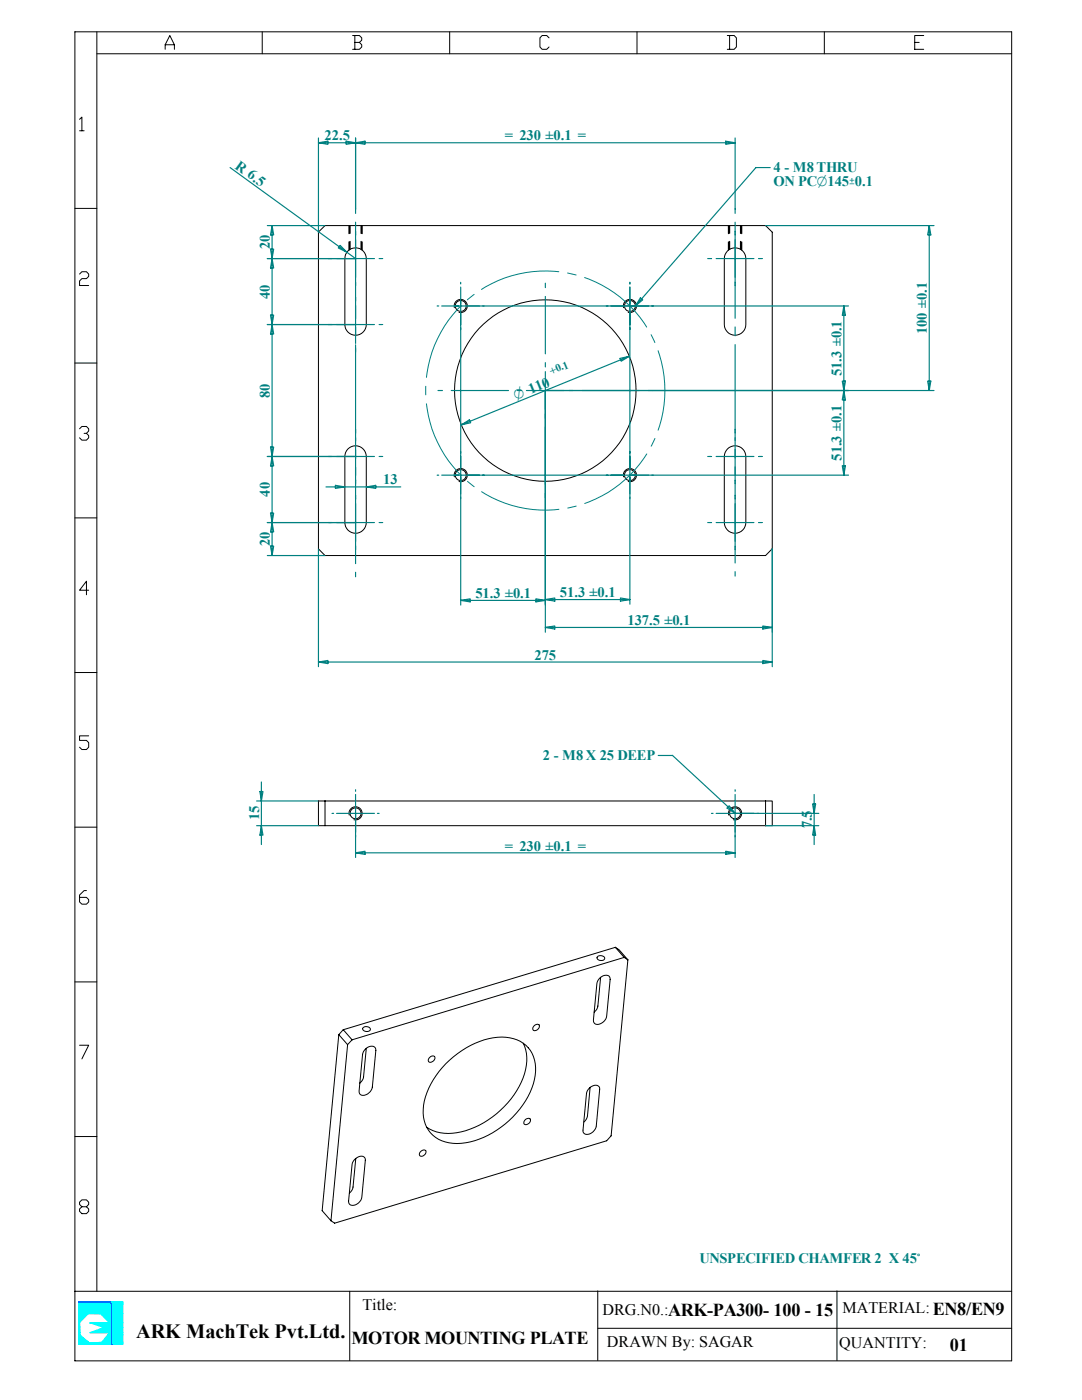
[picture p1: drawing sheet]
<svg xmlns="http://www.w3.org/2000/svg" width="216mm" height="279mm" viewBox="0 0 216 279" stroke-linecap="round" stroke-linejoin="round" font-family="sans-serif">
<g fill="none" stroke="#000" stroke-width=".2">
<path d="M14.9 6.4h187v265.2h-187zM19.3 10.7h182.6M19.3 6.4v251.3M33 9.8v-.9l.9-1.8 .9 1.8v.9M33 8.9h1.8M52.3 6.4v4.3M70.4 7.1h1.3l.5 .5v.4l-.5 .5M70.8 8.5h.9l.5 .4v.5l-.5 .4h-1.3M70.8 7.1v2.7M89.7 6.4v4.3M109.6 7.6l-.5-.5h-.9l-.5 .5v1.8l.5 .4h.9l.5-.4M127.1 6.4v4.3"/>
<path d="M145.1 7.1h1.4l.4 .5v1.8l-.4 .4h-1.4M145.6 7.1v2.7M164.5 6.4v4.3M182.5 8.5h.9M184.3 7.1h-1.8v2.7h1.8M15.9 23.8l.4-.4v2.7M15.9 26.1h.9M14.9 41.6h4.4M15.9 54.7l.4-.5h1l.4 .5v.5l-.4 .4h-1l-.4 .5v.9h1.8M14.9 72.5h4.4M15.9 85.6l.4-.5h1l.4 .5v.4l-.4 .5h-.5M17.3 86.5l.4 .4v.5l-.4 .4h-1l-.4-.4"/>
<path d="M14.9 103.4h4.4M17.7 117.8h-1.8l1.4-1.8v2.7M14.9 134.2h4.4M17.7 146.9h-1.8v.9h1.4l.4 .4v.9l-.4 .5h-1l-.4-.5M14.9 165.1h4.4M17.3 177.7h-.5l-.9 .9v1.4l.4 .4h1l.4-.4v-.5l-.4-.4h-1.4M14.9 196h4.4M15.9 208.6h1.8l-1.4 2.7M14.9 226.8h4.4M14.9 257.7h187M16.3 240.8l-.4-.4v-.5l.4-.4h1l.4 .4v.5l-.4 .4h-1l-.4 .5v.4l.4 .5h1l.4-.5v-.4l-.4-.5M69.8 257.7v13.8"/>
<path d="M119.3 257.6v13.9M167 257.6v13.9M119.3 265.1h82.6"/>
</g>
<path d="M15.7 259.8h6.5zM15.7 259.8l6.7 .1h-6.7zM15.7 259.8h6.5l.2 .1zM15.7 259.9l6.8 .2h-6.8zM15.7 259.9h6.7l.1 .2zM15.7 259.8h6.5M15.7 259.9h6.7M15.7 260h6.8M15.7 260.1h6.8zM15.7 260.1h6.1zM22.5 260.1h-6.8" fill="none" stroke="#00f" stroke-width=".2"/>
<path d="M21.8 260.1l.7 .1z" fill="#00f"/>
<path d="M21.8 260.1l.7 .1z" fill="none" stroke="#00f" stroke-width=".2"/>
<path d="M21.8 260.1h.7v.1z" fill="#00f"/>
<path d="M21.8 260.1h.7v.1z" fill="none" stroke="#00f" stroke-width=".2"/>
<path d="M21.9 260.2l.6 .2h-.4z" fill="#00f"/>
<path d="M21.9 260.2l.6 .2h-.4z" fill="none" stroke="#00f" stroke-width=".2"/>
<path d="M21.9 260.2h.6v.2z" fill="#00f"/>
<path d="M21.9 260.2h.6v.2zM22.1 260.4l.4 7.8h-.4zM22.1 260.4h.4v7.8z" fill="none" stroke="#00f" stroke-width=".2"/>
<path d="M22.3 260.4v7.8" fill="none" stroke="#00f" stroke-width=".44"/>
<path d="M22.1 268.2h.4z" fill="#00f"/>
<path d="M22.1 268.2h.4z" fill="none" stroke="#00f" stroke-width=".2"/>
<g fill="none" stroke="#0ff" stroke-width=".2">
<path d="M22.2 259.8h2.3zM22.2 259.8l2.3 .1zM22.2 259.8h2.3v.1zM22.2 259.8h2.3M22.2 259.9h2.3M22.4 259.9l2.1 .2h-2zM22.4 259.9h2.1v.2zM22.4 260h2.1M15.7 260.1h6.1zM15.7 260.1l6.2 .1h-6.2zM15.7 260.1h6.1l.1 .1zM15.7 260.2l6.4 .2h-6.4z"/>
<path d="M15.7 260.2h6.2l.2 .2zM15.7 260.1h6.1M15.7 260.2h6.2M15.7 260.3h6.4M22.5 260.1h2zM22.5 260.1l2 .1h-2zM22.5 260.1h2v.1zM22.5 260.2l2 .2h-2zM22.5 260.2h2v.2zM22.5 260.1h2M22.5 260.2h2M22.5 260.3h2"/>
</g>
<path d="M15.7 260.4l6.4 1.7h-6.4z" fill="#0ff"/>
<path d="M15.7 260.4l6.4 1.7h-6.4z" fill="none" stroke="#0ff" stroke-width=".2"/>
<path d="M15.7 260.4h6.4v1.7z" fill="#0ff"/>
<path d="M15.7 260.4h6.4v1.7z" fill="none" stroke="#0ff" stroke-width=".2"/>
<path d="M22.5 260.4l2 1.7h-2z" fill="#0ff"/>
<path d="M22.5 260.4l2 1.7h-2z" fill="none" stroke="#0ff" stroke-width=".2"/>
<path d="M22.5 260.4h2v1.7z" fill="#0ff"/>
<path d="M22.5 260.4h2v1.7z" fill="none" stroke="#0ff" stroke-width=".2"/>
<path d="M15.7 262.1l1.9 .1z" fill="#0ff"/>
<path d="M15.7 262.1l1.9 .1z" fill="none" stroke="#0ff" stroke-width=".2"/>
<path d="M15.7 262.1h1.9z" fill="#0ff"/>
<path d="M15.7 262.1h1.9zM17.6 262.1l4.5 .1zM17.6 262.2h4.5M22.5 262.1l2 .1zM22.5 262.2h2" fill="none" stroke="#0ff" stroke-width=".2"/>
<path d="M15.7 262.2l.2 1.7h-.2z" fill="#0ff"/>
<path d="M15.7 262.2l.2 1.7h-.2z" fill="none" stroke="#0ff" stroke-width=".2"/>
<path d="M15.7 262.2h1.9l-1.7 1.7z" fill="#0ff"/>
<path d="M15.7 262.2h1.9l-1.7 1.7z" fill="none" stroke="#0ff" stroke-width=".2"/>
<path d="M20.1 262.2l2 1.7h-.4z" fill="#0ff"/>
<path d="M20.1 262.2l2 1.7h-.4z" fill="none" stroke="#0ff" stroke-width=".2"/>
<path d="M20.1 262.2h2v1.7z" fill="#0ff"/>
<path d="M20.1 262.2h2v1.7z" fill="none" stroke="#0ff" stroke-width=".2"/>
<path d="M22.5 262.2l2 1.7h-2z" fill="#0ff"/>
<path d="M22.5 262.2l2 1.7h-2z" fill="none" stroke="#0ff" stroke-width=".2"/>
<path d="M22.5 262.2h2v1.7z" fill="#0ff"/>
<path d="M22.5 262.2h2v1.7z" fill="none" stroke="#0ff" stroke-width=".2"/>
<path d="M15.7 263.9l.2 .1z" fill="#0ff"/>
<path d="M15.7 263.9l.2 .1z" fill="none" stroke="#0ff" stroke-width=".2"/>
<path d="M15.7 263.9l.2 .1z" fill="#0ff"/>
<path d="M15.7 263.9l.2 .1z" fill="none" stroke="#0ff" stroke-width=".2"/>
<path d="M21.7 263.9l.4 .1z" fill="#0ff"/>
<path d="M21.7 263.9l.4 .1z" fill="none" stroke="#0ff" stroke-width=".2"/>
<path d="M21.7 263.9l.4 .1z" fill="#0ff"/>
<path d="M17.9 264h3.9zM17.9 264h3.9M21.7 263.9l.4 .1zM22.5 263.9l2 .1zM22.5 264h2" fill="none" stroke="#0ff" stroke-width=".2"/>
<path d="M15.7 264l.2 .9h-.2z" fill="#0ff"/>
<path d="M15.7 264l.2 .9h-.2z" fill="none" stroke="#0ff" stroke-width=".2"/>
<path d="M15.7 264h.2v.9z" fill="#0ff"/>
<path d="M15.7 264h.2v.9z" fill="none" stroke="#0ff" stroke-width=".2"/>
<path d="M17.9 264l4.2 .9h-1.4z" fill="#0ff"/>
<path d="M17.9 264l4.2 .9h-1.4z" fill="none" stroke="#0ff" stroke-width=".2"/>
<path d="M17.9 264h4.2v.9z" fill="#0ff"/>
<path d="M17.9 264h4.2v.9z" fill="none" stroke="#0ff" stroke-width=".2"/>
<path d="M22.5 264l2 .9h-2z" fill="#0ff"/>
<path d="M22.5 264l2 .9h-2z" fill="none" stroke="#0ff" stroke-width=".2"/>
<path d="M22.5 264h2v.9z" fill="#0ff"/>
<path d="M22.5 264h2v.9z" fill="none" stroke="#0ff" stroke-width=".2"/>
<path d="M15.7 264.9l.3 1.1h-.3z" fill="#0ff"/>
<path d="M15.7 264.9l.3 1.1h-.3z" fill="none" stroke="#0ff" stroke-width=".2"/>
<path d="M15.7 264.9h.2l.1 1.1z" fill="#0ff"/>
<path d="M15.7 264.9h.2l.1 1.1z" fill="none" stroke="#0ff" stroke-width=".2"/>
<path d="M17.9 266l2.8-1.1 1.4 1.1z" fill="#0ff"/>
<path d="M17.9 266l2.8-1.1 1.4 1.1z" fill="none" stroke="#0ff" stroke-width=".2"/>
<path d="M20.7 264.9h1.4v1.1z" fill="#0ff"/>
<path d="M20.7 264.9h1.4v1.1z" fill="none" stroke="#0ff" stroke-width=".2"/>
<path d="M22.5 264.9l2 1.1h-2z" fill="#0ff"/>
<path d="M22.5 264.9l2 1.1h-2z" fill="none" stroke="#0ff" stroke-width=".2"/>
<path d="M22.5 264.9h2v1.1z" fill="#0ff"/>
<path d="M17.9 266h4zM17.9 266h4M22.5 264.9h2v1.1z" fill="none" stroke="#0ff" stroke-width=".2"/>
<path d="M15.7 266l.3 .4h-.3z" fill="#0ff"/>
<path d="M15.7 266l.3 .4h-.3z" fill="none" stroke="#0ff" stroke-width=".2"/>
<path d="M15.7 266h.3v.4z" fill="#0ff"/>
<path d="M15.7 266h.3v.4z" fill="none" stroke="#0ff" stroke-width=".2"/>
<path d="M21.9 266l.2 .4h-.6z" fill="#0ff"/>
<path d="M21.9 266l.2 .4h-.6z" fill="none" stroke="#0ff" stroke-width=".2"/>
<path d="M21.9 266h.2v.4z" fill="#0ff"/>
<path d="M21.9 266h.2v.4zM22.5 266l2 .4h-2zM22.5 266h2v.4z" fill="none" stroke="#0ff" stroke-width=".2"/>
<path d="M22.5 266.2h2" fill="none" stroke="#0ff" stroke-width=".44"/>
<path d="M15.7 266.4l1.9 1.5h-1.9z" fill="#0ff"/>
<path d="M15.7 266.4l1.9 1.5h-1.9z" fill="none" stroke="#0ff" stroke-width=".2"/>
<path d="M15.7 266.4h.3l1.6 1.5z" fill="#0ff"/>
<path d="M15.7 266.4h.3l1.6 1.5z" fill="none" stroke="#0ff" stroke-width=".2"/>
<path d="M21.5 266.4l.6 1.5h-1.8z" fill="#0ff"/>
<path d="M21.5 266.4l.6 1.5h-1.8z" fill="none" stroke="#0ff" stroke-width=".2"/>
<path d="M21.5 266.4h.6v1.5z" fill="#0ff"/>
<path d="M21.5 266.4h.6v1.5z" fill="none" stroke="#0ff" stroke-width=".2"/>
<path d="M22.5 266.4l2 1.5h-2z" fill="#0ff"/>
<path d="M22.5 266.4l2 1.5h-2z" fill="none" stroke="#0ff" stroke-width=".2"/>
<path d="M22.5 266.4h2v1.5z" fill="#0ff"/>
<path d="M15.7 267.9l2.1 .2h-2.1zM15.7 267.9h1.9l.2 .2zM15.7 268h6.4M17.8 268.1l2.5-.2 1.8 .2zM22.5 266.4h2v1.5z" fill="none" stroke="#0ff" stroke-width=".2"/>
<path d="M20.3 267.9h1.8v.2z" fill="#0ff"/>
<g fill="none" stroke="#0ff" stroke-width=".2">
<path d="M15.7 268.1l6.4 .1h-6.4zM15.7 268.1h6.4v.1zM15.7 268.2h6.4zM15.7 268.1h6.4M15.7 268.2h6.4M20.3 267.9h1.8v.2zM22.5 267.9l2 .2h-2zM22.5 267.9h2v.2zM22.5 268.1l2 .1h-2zM22.5 268.1h2v.1zM22.5 268.2h2zM22.5 268h2"/>
<path d="M22.5 268.1h2M22.5 268.2h2"/>
</g>
<g fill="none" stroke="#000" stroke-width=".2">
<path d="M63.5 46.3v63.2l1.4 1.4h87.9l1.3-1.4M69.4 50.1a2.14 2.14 0 0 1 2.4-.5 2.14 2.14 0 0 1 1.3 2v13.2a2.14 2.14 0 0 1-2.1 2.1 2.14 2.14 0 0 1-2.2-2.1v-13.2a2.06 2.06 0 0 1 .6-1.5zM145.2 50.1a2.15 2.15 0 0 1 2.3-.5 2.15 2.15 0 0 1 1.3 2v13.2a2.15 2.15 0 0 1-2.1 2.1 2.15 2.15 0 0 1-2.2-2.1v-13.2a2.19 2.19 0 0 1 .7-1.5zM152.7 45l1.4 1.3v63.2M152.8 45h-87.9l-1.4 1.3M90.7 61.4a1.31 1.31 0 0 1 1.1-1.6 1.31 1.31 0 0 1 1.4 1.4 1.31 1.31 0 0 1-1.6 1.1M124.4 61.4a1.31 1.31 0 0 1 1.2-1.6 1.31 1.31 0 0 1 1.4 1.4 1.31 1.31 0 0 1-1.7 1.1M69.4 89.6a2.14 2.14 0 0 1 2.4-.5 2.14 2.14 0 0 1 1.3 2v13.2a2.14 2.14 0 0 1-2.1 2.1 2.14 2.14 0 0 1-2.2-2.1v-13.2a2.06 2.06 0 0 1 .6-1.5zM90.7 95.2a1.32 1.32 0 0 1 1.1-1.7 1.32 1.32 0 0 1 1.4 1.4 1.32 1.32 0 0 1-1.6 1.2M124.4 95.2a1.32 1.32 0 0 1 1.2-1.7 1.32 1.32 0 0 1 1.4 1.4 1.32 1.32 0 0 1-1.7 1.2M145.2 89.6a2.15 2.15 0 0 1 2.3-.5 2.15 2.15 0 0 1 1.3 2v13.2a2.15 2.15 0 0 1-2.1 2.1 2.15 2.15 0 0 1-2.2-2.1v-13.2a2.2 2.2 0 0 1 .7-1.5zM64.9 159.9v4.9"/>
<path d="M152.8 159.9h1.3v4.9h-90.6M152.8 159.9l-89.3-.1v5M152.8 159.8v5M69.7 162.7a1.32 1.32 0 0 1 1.1-1.7 1.32 1.32 0 0 1 1.5 1.4 1.32 1.32 0 0 1-1.7 1.2M145.4 162.7a1.33 1.33 0 0 1 1.2-1.7 1.33 1.33 0 0 1 1.4 1.4 1.33 1.33 0 0 1-1.7 1.2M119.2 191a.87 .87 0 0 1 1.4 .3 .8 .8 0 0 1-.8 .4 .8 .8 0 0 1-.6-.7zM119.8 195.1l-.5 5.7a1.72 1.72 0 0 1-.7 1.2M121.8 195.5l-.7 7.3a1.84 1.84 0 0 1-2.4 1.5l-.3-.7 .7-7.3a1.84 1.84 0 0 1 2.4-1.5l.3 .7M122.8 189l1.7 2.1-54.2 16.4M122.8 189.1l.7 .4 1.8 2.1M122.8 189.1l-54.3 16.4 1.8 2M124.5 191.1l.8 .5"/>
<path d="M125.3 191.6l-3.4 35.1-.8 1-54.3 16.4M67.6 206.5l1.8 2M67.6 206.5l-3.3 35.1 1.7 2M68.5 205.5l-.9 1M69.4 208.5l-3.4 35.1M70.3 207.5l-1 1M72.3 210.4l-.7 7.4a.95 .95 0 0 0 .7 .8 .95 .95 0 0 0 1-.3l.6-.5 .4-.8 .7-7.4a.95 .95 0 0 0-.7-.8 .95 .95 0 0 0-1 .3l-.8 .7-.2 .6M72.4 205.1a.87 .87 0 0 1 1.5 .4 .9 .9 0 0 1-1.6-.2zM73.1 209.2l-.6 5.7-.2 .7-.5 .6M85.7 211l.2-.1a.51 .51 0 0 1 .8 0 .51 .51 0 0 1-.1 .7l-.2 .2a.53 .53 0 0 1-.9 .1 .53 .53 0 0 1 .2-.9zM89 212.3a16.2 16.2 0 0 1 11.9-5.3 6.2 6.2 0 0 1 5.9 7.6 17.5 17.5 0 0 1-10.3 12.4 10.7 10.7 0 0 1-9 .4 6.2 6.2 0 0 1-3-6.8 15.7 15.7 0 0 1 4.5-8.3zM104.4 208.2a10 10 0 0 1-1.3 9.5 18 18 0 0 1-12.8 8.5h-.9a7.4 7.4 0 0 1-4.2-1.2"/>
<path d="M106.6 204.7l.2-.1a.5 .5 0 0 1 .8-.1 .5 .5 0 0 1-.2 .8l-.1 .2a.54 .54 0 0 1-.9 .1 .54 .54 0 0 1 .2-.9zM117 218.2l-.7 7.4a.94 .94 0 0 0 .7 .8 .94 .94 0 0 0 1-.3l.8-.8 .2-.6 .7-7.3a.94 .94 0 0 0-.7-.9 .94 .94 0 0 0-1 .4l-.8 .7-.2 .6M117.8 217l-.6 5.7-.2 .7-.5 .5M70.7 231.5a1.39 1.39 0 0 1 2.1-.4l.1 .5-.7 7.3a1.83 1.83 0 0 1-2.4 1.5l-.2-.7 .7-7.3zM71 231.2l-.6 5.7-.2 .6-.5 .6M84 229.8l.2-.2a.5 .5 0 0 1 .7 0 .5 .5 0 0 1-.1 .8l-.2 .1a.53 .53 0 0 1-.8 .1 .53 .53 0 0 1 .2-.8zM104.8 223.5l.2-.2a.51 .51 0 0 1 .8 0 .51 .51 0 0 1-.1 .8l-.2 .1a.54 .54 0 0 1-.9 .1 .54 .54 0 0 1 .2-.8zM66 243.6l.8 .5"/>
<circle cx="91.9" cy="61" r="1.1"/>
<circle cx="108.8" cy="77.9" r="18.1"/>
<circle cx="125.7" cy="61" r="1.1"/>
<circle cx="91.9" cy="94.8" r="1.1"/>
<circle cx="125.7" cy="94.8" r="1.1"/>
<circle cx="71" cy="162.3" r="1.1"/>
<circle cx="146.7" cy="162.3" r="1.09"/>
</g>
<g fill="none" stroke="#000" stroke-width=".23">
<path d="M69.6 45v1.6M69.6 48.3v1.6M69.8 45v1.6M69.8 48.2v1.5M72.1 45v1.6M72.1 48.2v1.6M72.3 45v1.6M72.3 48.3v1.6M145.4 45v1.6M145.4 48.3v1.6M145.6 45v1.6M145.6 48.2v1.5"/>
<path d="M147.8 45v1.6M147.8 48.2v1.6M148 45v1.6M148 48.3v1.6"/>
</g>
<g fill="none" stroke="#008080" stroke-width=".2">
<path d="M94.6 58.8l-1.3 1M111.5 54.2a23.8 23.8 0 0 0-15.4 3.6M113.3 54.5l1.7 .4M116.6 55.4a23.6 23.6 0 0 1 12.4 9.9M85 77.1v1.7M92 61a23.8 23.8 0 0 0-6.9 14.3M129.9 66.8l.8 1.6M131.3 70a23.9 23.9 0 0 1 0 15.9M85.1 80.6a24 24 0 0 0 6.9 14.2M93.3 96.1l1.3 1M96.1 98.1a23.6 23.6 0 0 0 15.4 3.5M129.1 90.6a23.8 23.8 0 0 1-12.4 9.9"/>
<path d="M130.7 87.5l-.8 1.5M115 101l-1.7 .4"/>
</g>
<g fill="none" stroke="#008080" stroke-width=".23">
<path d="M45.9 33.4l25.1 18.2M63.5 28.5l1.9-.3v.6zM63.5 28.5h83.2M63.5 27.5v18.8M69.1 28.2l1.9 .3-1.9 .3zM71 28.5l1.8-.3v.6zM71 27.5v15.1M144.8 28.2l1.9 .3-1.9 .3zM146.7 27.5v15.1M153.7 33.4h-2.8l-24.1 27.7M53.3 51.6h21.4M53.3 45h11.6"/>
<path d="M54 49.7h.6l-.3 1.9zM54.3 45l.3 1.9h-.6zM54.3 51.6l.3 1.9h-.6zM54.3 45v65.9M67.9 49l1.3 1.3-1.7-.8zM71 44.3v24.2M71 46.9h.1M75.6 51.6h.1M75.8 51.6h.5M76.3 51.6h.1M91.9 56.3v.1M91.9 56.6v.1"/>
<path d="M91.9 57.3v63.5M108.8 56.5v.9M108.8 59.2v11.4M125.7 56.3v.1M125.7 56.6v.1M125.7 57.3v63.3M127.8 59.4l.4 .4-1.4 1.3zM141.2 51.6h.1M141.4 51.6h.5M142 51.6h.1M142.9 51.6h7.5M146.7 44.3v19.2"/>
<path d="M146.7 46.9h.1M151.4 51.6h.1M151.5 51.6h.5M152.1 51.6h.1M152.8 45h33.6M185.4 45l.3 1.9h-.6zM185.4 45v32.9M53.3 64.8h21.4M54 62.9h.6l-.3 1.9zM54.3 64.8l.3 1.9h-.6zM71 68.8v43.7M75.6 64.8h.1"/>
<path d="M75.8 64.8h.5M76.3 64.8h.1M87.2 61.1h.1M87.4 77.9h.9M87.4 61.1h.1M88.1 61.1h81.2M90 77.9h11.5M103.2 77.9h.9M105 77.9h81.4M108.8 72.4v.8M108.8 74.2v52M123.7 71.5l1.9-.4-1.6 1z"/>
<path d="M125.6 71.1l-33.6 13.7M146.7 65.3v1.7M146.7 68.8v43.6M168.1 76.1h.6l-.3 1.8zM168.4 61.1l.3 1.8h-.6zM168.4 77.9l.3 1.9h-.6zM168.4 61.1v33.7M185.1 76.1h.6l-.3 1.8zM53.3 91.1h21.4M54 89.2h.6l-.3 1.9zM54.3 91.1l.3 1.9h-.6zM65 97.2h15"/>
<path d="M66.9 96.9l1.9 .3-1.9 .3zM71 86.4h.1M71 95.8h.1M71 99.6h.1M73.1 97.2l1.9-.3v.6zM75.6 91.1h.1M75.8 91.1h.5M76.3 91.1h.1M87.2 94.8h.1M87.4 94.8h.1M88.1 94.8h81.2M92.1 84.8l1.6-1 .2 .6z"/>
<path d="M141.2 91.1h.1M141.4 91.1h.5M142 91.1h.1M142.9 91.1h7.5M146.7 86.4h.1M146.7 95.8h.1M146.7 99.6h.1M151.4 91.1h.1M151.5 91.1h.5M152.1 91.1h.1M168.1 92.9h.6l-.3 1.9zM53.3 104.3h21.4"/>
<path d="M53.3 110.9h11.6M54 102.4h.6l-.3 1.9zM54 109h.6l-.3 1.9zM54.3 104.3l.3 1.9h-.6zM63.5 109.5v23.6M71 114.2v.9M71 109h.1M75.6 104.3h.1M75.8 104.3h.5M76.3 104.3h.1M91.9 119.8l1.9-.3v.6zM91.9 119.8h16.9"/>
<path d="M106.9 119.5l1.9 .3-1.9 .3zM108.8 119.7h16.9M108.8 119.7l1.9-.4v.7zM123.8 119.3l1.9 .4-1.9 .3zM141.2 104.3h.1M141.4 104.3h.5M142 104.3h.1M142.9 104.3h7.5M146.7 114.1v.9M146.7 109h.1M151.4 104.3h.1M151.5 104.3h.5"/>
<path d="M152.1 104.3h.1M154.1 109.5v23.6M63.5 132.1l1.9-.3v.6zM63.5 132.1h90.6M108.8 125.2l1.9-.3v.6zM108.8 125.2h45.3M152.2 131.8l1.9 .3-1.9 .3zM152.2 124.9l1.9 .3-1.9 .3zM51.2 159.9h12.3M51.9 158h.6l-.3 1.9zM52.2 156.1v12.5M71 157.6v.1"/>
<path d="M71 157.8v.1M71 158.6v12.5M131.3 150.8l2.9-.1 12.5 11.6M146.7 157.6v.1M146.7 157.8v.1M146.7 158.6v12.5M162.5 158.6v10M51.2 164.8h12.3M52.2 164.8l.3 1.9h-.6zM66.3 162.3h.1M66.5 162.3h.1M67.2 162.3h7.5"/>
<path d="M71 170.2l1.8-.3v.6zM71 170.2h75.7M75.3 162.3h.1M75.5 162.3h.1M142 162.3h.1M142.2 162.3h.1M142.9 162.3h20.5M144.8 169.9l1.9 .3-1.9 .3zM145.5 160.8l1.2 1.5-1.6-1zM152.8 164.8h10.6M162.1 160.4h.7l-.3 1.9zM162.5 164.8l.3 1.9h-.7z"/>
</g>
<text font-size="4" x="27.2" y="266.9">ARK MachTek Pvt.Ltd.</text>
<g font-size="3.6">
<text x="70.1" y="268.2">MOTOR MOUNTING PLATE</text>
<text x="189.5" y="269.6">01</text>
</g>
<g font-size="3.2">
<text x="72.3" y="261.4">Title:</text>
<text x="120.2" y="262.4">DRG.N0.:ARK-PA300- 100 - 15</text>
<text x="168.1" y="262">MATERIAL:EN8/EN9</text>
<text x="121.1" y="268.9">DRAWN By: SAGAR</text>
<text x="167.5" y="269.1">QUANTITY:</text>
</g>
<g font-size="2.9" fill="#008080">
<text x="64.7" y="28">22.5</text>
<text x="100.7" y="28">= 230 ±0.1 =</text>
<text x="46.7" y="33.5" transform="rotate(36 46.7 33.5)">R 6.5</text>
<text x="154.3" y="34.4">4 - M8 THRU</text>
<text x="154.3" y="37.2">ON PCO145u0.1</text>
<text x="53.8" y="49.7" transform="rotate(-90 53.8 49.7)">20</text>
<text x="53.8" y="59.6" transform="rotate(-90 53.8 59.6)">40</text>
<text x="185" y="66.7" transform="rotate(-90 185 66.7)">100 ±0.1</text>
<text x="167.9" y="75" transform="rotate(-90 167.9 75)">51.3 ±0.1</text>
<text x="53.8" y="79.4" transform="rotate(-90 53.8 79.4)">80</text>
<text x="102.9" y="79.8" transform="rotate(-22 102.9 79.8)">O 110</text>
<text x="167.9" y="91.9" transform="rotate(-90 167.9 91.9)">51.3 ±0.1</text>
<text x="53.8" y="99.1" transform="rotate(-90 53.8 99.1)">40</text>
<text x="76.5" y="96.7">13</text>
<text x="53.8" y="109" transform="rotate(-90 53.8 109)">20</text>
<text x="94.8" y="119.3">51.3 ±0.1</text>
<text x="111.7" y="119.2">51.3 ±0.1</text>
<text x="125.2" y="124.8">137.5 ±0.1</text>
<text x="106.7" y="131.7">275</text>
<text x="108.3" y="151.7">2 - M8 X 25 DEEP</text>
<text x="51.7" y="163.7" transform="rotate(-90 51.7 163.7)">15</text>
<text x="162" y="165.3" transform="rotate(-90 162 165.3)">7.5</text>
<text x="100.7" y="169.7">= 230 ±0.1 =</text>
<text x="139.6" y="252.1">UNSPECIFIED CHAMFER 2 X 45v</text>
</g>
<text font-size="2.2" fill="#008080" x="110" y="74.8" transform="rotate(-22 110 74.8)">+0.1</text>
</svg>
